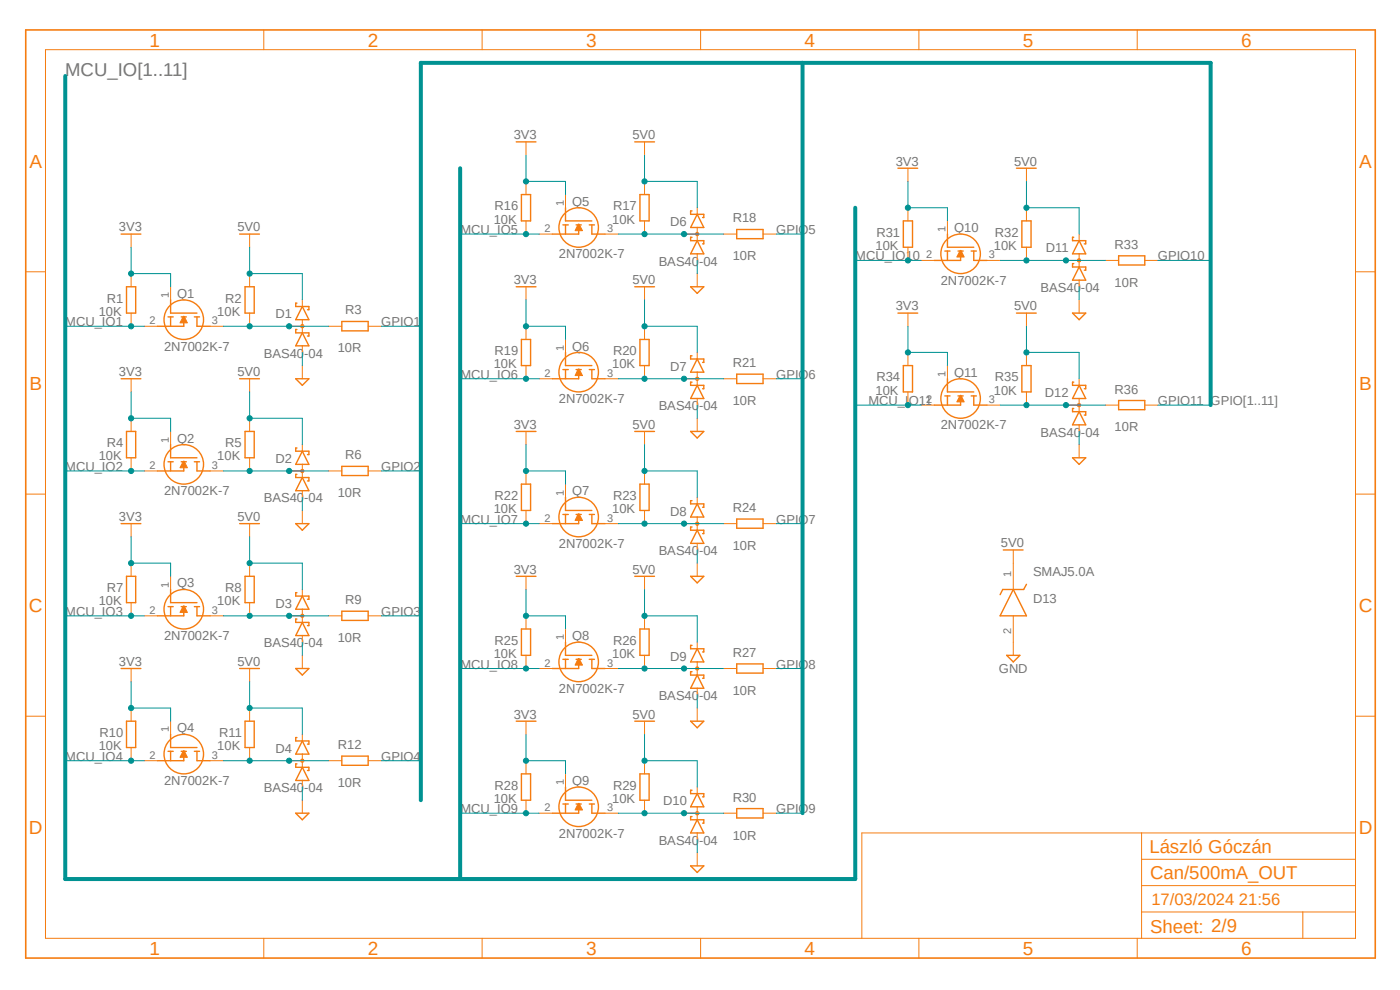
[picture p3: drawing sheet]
<svg xmlns="http://www.w3.org/2000/svg" width="297mm" height="210mm" viewBox="0 0 297 210" stroke-linecap="round" stroke-linejoin="round" font-family="sans-serif">
<path d="M4.9 6l287.2 197.9M292.1 6l-287.2 197.9" fill="none" stroke="#fff" stroke-width=".21"/>
<g fill="none" stroke="#f57c10" stroke-width=".21">
<path d="M9.7 10.5h277.9v188.6h-277.9zM56 6.3v4.2M102.3 6.3v4.2M148.6 6.3v4.2M194.9 6.3v4.2M241.3 6.3v4.2M5.5 57.7h4.2M27.8 58v2.8M53 58v2.8M287.6 57.7h4.2M27.8 66.4v2.8M53 66.4v2.8"/>
<path d="M64.1 63.6v1.4M64.1 67.8v2.8M64.1 73.4v1.4M5.5 104.8h4.2M287.6 104.8h4.2M5.5 151.9h4.2M287.6 151.9h4.2M242.2 176.7v22.4M287.6 176.7h-104.8v22.4M56 199.1v4.1M102.3 199.1v4.1M148.6 199.1v4.1"/>
<path d="M194.9 199.1v4.1M241.3 199.1v4.1M242.2 193.5h45.4M242.2 187.9h45.4M242.2 182.3h45.4M276.4 193.5v5.6"/>
</g>
<path d="M5.5 6.3h286.3v196.9h-286.3z" fill="none" stroke="#f57c10" stroke-width=".34"/>
<path d="M26.8 60.8h2v5.6h-2zM52 60.8h1.9v5.6h-1.9zM63 69.9h-.3v.7h2.8v.7h-.3M63 64.3h-.3v.7h2.8v.7h-.3M64.1 70.6l1.4 2.8h-2.8zM64.1 65l1.4 2.8h-2.8z" fill="none" stroke="#f57c10" stroke-width=".3"/>
<path d="M63.9 68.9h.5v.6h-.5l-.1-.3z" fill-rule="evenodd" fill="#f57c10"/>
<g fill="none" stroke="#f57c10" stroke-width=".21">
<path d="M27.8 49.7v2.8M53 49.7v2.8M61.3 69.2h2.8M63.9 68.9h.5v.6h-.5l-.1-.3zM64.1 77.6v2.7M69.7 69.2h2.8M78.1 69.2h2.8M27.8 88.7v2.8M27.8 97.1v2.8M53 88.7v2.8M53 97.1v2.8M64.1 94.3v1.4"/>
<path d="M64.1 98.5v2.8M64.1 104.1v1.4"/>
</g>
<path d="M25.7 49.7h4.2M50.8 49.7h4.2M72.5 68.2h5.6v2h-5.6zM26.8 91.5h2v5.6h-2zM52 91.5h1.9v5.6h-1.9zM62.7 80.3h2.8l-1.4 1.4zM63 95h-.3v.7h2.8v.7h-.3M64.1 95.7l1.4 2.8h-2.8zM63 100.6h-.3v.7h2.8v.7h-.3M64.1 101.3l1.4 2.8h-2.8z" fill="none" stroke="#f57c10" stroke-width=".3"/>
<circle cx="64.1" cy="99.9" r=".36" fill="#f57c10"/>
<g fill="none" stroke="#f57c10" stroke-width=".21">
<path d="M27.8 80.3v2.8M53 80.3v2.8M61.3 99.9h2.8M69.7 99.9h2.8M78.1 99.9h2.8M27.8 119.5v2.8M53 119.5v2.8M64.1 108.3v2.8M27.8 127.8v2.8M53 127.8v2.8M64.1 125.1v1.3M64.1 129.2v2.8"/>
<path d="M64.1 134.8v1.4"/>
<circle cx="64.1" cy="99.9" r=".36"/>
</g>
<path d="M25.7 80.3h4.2M50.8 80.3h4.2M72.5 98.9h5.6v2h-5.6zM62.7 111.1h2.8l-1.4 1.4zM26.8 122.3h2v5.5h-2zM52 122.3h1.9v5.5h-1.9zM63 131.3h-.3v.7h2.8v.7h-.3M63 125.7h-.3v.7h2.8v.7h-.3M64.1 132l1.4 2.8h-2.8zM64.1 126.4l1.4 2.8h-2.8z" fill="none" stroke="#f57c10" stroke-width=".3"/>
<circle cx="64.1" cy="130.6" r=".37" fill="#f57c10"/>
<g fill="none" stroke="#f57c10" stroke-width=".21">
<path d="M27.8 111.1v2.8M53 111.1v2.8M61.3 130.6h2.8M64.1 139v2.8M69.7 130.6h2.8M78.1 130.6h2.8M27.8 150.2v2.8M27.8 158.6v2.8M53 150.2v2.8M53 158.6v2.8M64.1 155.8v1.4M64.1 160v2.8"/>
<path d="M64.1 165.6v1.4"/>
<circle cx="64.1" cy="130.6" r=".37"/>
</g>
<path d="M25.7 111.1h4.2M50.8 111.1h4.2M72.5 129.7h5.6v1.9h-5.6zM26.8 153h2v5.6h-2zM52 153h1.9v5.6h-1.9zM62.7 141.8h2.8l-1.4 1.4zM63 156.5h-.3v.7h2.8v.7h-.3M64.1 157.2l1.4 2.8h-2.8zM63 162.1h-.3v.7h2.8v.6h-.3M64.1 162.8l1.4 2.8h-2.8z" fill="none" stroke="#f57c10" stroke-width=".3"/>
<circle cx="64.1" cy="161.4" r=".37" fill="#f57c10"/>
<g fill="none" stroke="#f57c10" stroke-width=".21">
<path d="M111.6 38.5v2.8M136.7 38.5v2.8M111.6 46.9v2.8M136.7 46.9v2.8M147.9 44.1v1.4M147.9 48.3v2.8M147.9 53.8v1.4M27.8 141.8v2.8M53 141.8v2.8M61.3 161.4h2.8M64.1 169.8v2.7M69.7 161.4h2.8"/>
<path d="M78.1 161.4h2.8"/>
<circle cx="64.1" cy="161.4" r=".37"/>
</g>
<path d="M110.6 41.3h2v5.6h-2zM135.8 41.3h1.9v5.6h-1.9zM146.8 50.3h-.3v.8h2.8v.6h-.2M146.8 44.7h-.3v.8h2.8v.6h-.2M147.9 51.1l1.4 2.7h-2.8zM147.9 45.5l1.4 2.8h-2.8zM25.7 141.8h4.2M50.8 141.8h4.2M62.7 172.5h2.8l-1.4 1.4zM72.5 160.4h5.6v1.9h-5.6z" fill="none" stroke="#f57c10" stroke-width=".3"/>
<circle cx="147.9" cy="49.6" r=".36" fill="#f57c10"/>
<g fill="none" stroke="#f57c10" stroke-width=".21">
<path d="M111.6 30.1v2.8M136.7 30.1v2.8M145.1 49.7h2.8M147.9 58v2.8M153.5 49.7h2.8M161.9 49.7h2.8M111.6 69.2v2.8M111.6 77.6v2.7M136.7 69.2v2.8M136.7 77.6v2.7M147.9 74.8v1.4M147.9 79v2.7"/>
<path d="M147.9 84.5v1.4"/>
<circle cx="147.9" cy="49.6" r=".36"/>
</g>
<path d="M109.5 30.1h4.2M134.7 30.1h4.2M156.3 48.7h5.6v1.9h-5.6zM110.6 72h2v5.6h-2zM135.8 72h1.9v5.6h-1.9zM146.5 60.8h2.8l-1.4 1.4zM146.8 75.5h-.3v.7h2.8v.7h-.2M147.9 76.2l1.4 2.8h-2.8zM146.8 81.1h-.3v.6h2.8v.8h-.2M147.9 81.7l1.4 2.8h-2.8z" fill="none" stroke="#f57c10" stroke-width=".3"/>
<path d="M147.7 80.1h.5l.1 .2-.1 .3-.3 .1-.2-.1z" fill-rule="evenodd" fill="#f57c10"/>
<g fill="none" stroke="#f57c10" stroke-width=".21">
<path d="M111.6 60.8v2.8M136.7 60.8v2.8M111.6 99.9v2.8M136.7 99.9v2.8M145.1 80.3h2.8M147.7 80.1h.5l.1 .2-.1 .3-.3 .1-.2-.1zM147.9 88.7v2.8M153.5 80.3h2.8M161.9 80.3h2.8M111.6 108.3v2.8M136.7 108.3v2.8M147.9 105.5v1.4"/>
<path d="M147.9 109.7v2.8M147.9 115.3v1.4"/>
</g>
<path d="M109.5 60.8h4.2M134.7 60.8h4.2M156.3 79.4h5.6v2h-5.6zM146.5 91.5h2.8l-1.4 1.4zM110.6 102.7h2v5.6h-2zM135.8 102.7h1.9v5.6h-1.9zM146.8 111.8h-.3v.7h2.8v.7h-.2M146.8 106.2h-.3v.7h2.8v.7h-.2M147.9 112.5l1.4 2.8h-2.8zM147.9 106.9l1.4 2.8h-2.8z" fill="none" stroke="#f57c10" stroke-width=".3"/>
<path d="M147.7 110.8h.5l.1 .3-.1 .2-.3 .2-.2-.2z" fill-rule="evenodd" fill="#f57c10"/>
<g fill="none" stroke="#f57c10" stroke-width=".21">
<path d="M111.6 91.5v2.8M136.7 91.5v2.8M145.1 111.1h2.8M147.7 110.8h.5l.1 .3-.1 .2-.3 .2-.2-.2zM147.9 119.5v2.8M153.5 111.1h2.8M161.9 111.1h2.8M111.6 130.6v2.8M111.6 139v2.8M136.7 130.6v2.8M136.7 139v2.8M147.9 136.2v1.4"/>
<path d="M147.9 140.4v2.8M147.9 146v1.4"/>
</g>
<path d="M109.5 91.5h4.2M134.7 91.5h4.2M156.3 110.1h5.6v2h-5.6zM110.6 133.4h2v5.6h-2zM135.8 133.4h1.9v5.6h-1.9zM146.5 122.3h2.8l-1.4 1.4zM146.8 136.9h-.3v.7h2.8v.7h-.2M147.9 137.6l1.4 2.8h-2.8zM146.8 142.5h-.3v.7h2.8v.7h-.2M147.9 143.2l1.4 2.8h-2.8z" fill="none" stroke="#f57c10" stroke-width=".3"/>
<circle cx="147.9" cy="141.8" r=".36" fill="#f57c10"/>
<g fill="none" stroke="#f57c10" stroke-width=".21">
<path d="M111.6 122.3v2.8M136.7 122.3v2.8M145.1 141.8h2.8M147.9 150.2v2.8M153.5 141.8h2.8M161.9 141.8h2.8M111.6 161.4v2.8M111.6 169.8v2.7M136.7 161.4v2.8M136.7 169.8v2.7M147.9 167v1.4M147.9 171.2v2.7"/>
<path d="M147.9 176.7v1.4"/>
<circle cx="147.9" cy="141.8" r=".36"/>
</g>
<path d="M109.5 122.3h4.2M134.7 122.3h4.2M146.5 153h2.8l-1.4 1.4zM156.3 140.8h5.6v2h-5.6zM110.6 164.2h2v5.6h-2zM135.8 164.2h1.9v5.6h-1.9zM146.8 173.2h-.3v.7h2.8v.7h-.2M146.8 167.6h-.3v.8h2.8v.6h-.2M147.9 173.9l1.4 2.8h-2.8zM147.9 168.4l1.4 2.8h-2.8z" fill="none" stroke="#f57c10" stroke-width=".3"/>
<path d="M147.7 172.3h.5l.1 .2-.1 .3h-.5z" fill-rule="evenodd" fill="#f57c10"/>
<g fill="none" stroke="#f57c10" stroke-width=".21">
<path d="M192.6 44.1v2.8M192.6 52.5v2.7M217.8 44.1v2.8M217.8 52.5v2.7M228.9 49.7v1.4M228.9 53.8v2.8M228.9 59.4v1.4M111.6 153v2.8M136.7 153v2.8M145.1 172.5h2.8M147.7 172.3h.5l.1 .2-.1 .3h-.5zM153.5 172.5h2.8"/>
<path d="M161.9 172.5h2.8M147.9 180.9v2.8"/>
</g>
<path d="M191.6 46.9h2v5.6h-2zM216.8 46.9h1.9v5.6h-1.9zM227.8 55.9h-.3v.7h2.8v.7h-.3M227.8 50.3h-.3v.8h2.8v.6h-.3M228.9 56.6l1.4 2.8h-2.8zM228.9 51.1l1.4 2.7h-2.8zM109.5 153h4.2M134.7 153h4.2M156.3 171.5h5.6v2h-5.6zM146.5 183.7h2.8l-1.4 1.4z" fill="none" stroke="#f57c10" stroke-width=".3"/>
<path d="M228.6 55l.3-.1 .3 .1v.5h-.6z" fill-rule="evenodd" fill="#f57c10"/>
<g fill="none" stroke="#f57c10" stroke-width=".21">
<path d="M192.6 35.7v2.8M217.8 35.7v2.8M226.1 55.2h2.8M228.6 55l.3-.1 .3 .1v.5h-.6zM234.5 55.2h2.8M242.9 55.2h2.8M192.6 74.8v2.8M217.8 74.8v2.8M228.9 63.6v2.8M192.6 83.1v2.8M217.8 83.1v2.8M228.9 80.3v1.4"/>
<path d="M228.9 84.5v2.8M228.9 90.1v1.4"/>
</g>
<path d="M190.5 35.7h4.2M215.6 35.7h4.2M237.3 54.3h5.6v1.9h-5.6zM191.6 77.6h2v5.5h-2zM216.8 77.6h1.9v5.5h-1.9zM227.5 66.4h2.8l-1.4 1.4zM227.8 86.7h-.3v.6h2.8v.8h-.3M227.8 81.1h-.3v.6h2.8v.8h-.3M228.9 87.3l1.4 2.8h-2.8zM228.9 81.7l1.4 2.8h-2.8z" fill="none" stroke="#f57c10" stroke-width=".3"/>
<path d="M228.6 85.7h.6v.5l-.3 .1-.3-.1z" fill-rule="evenodd" fill="#f57c10"/>
<path d="M30.6 69.2h2.8M36.2 60.8v2.8M44.6 69.2h2.8M192.6 66.4v2.8M217.8 66.4v2.8M226.1 85.9h2.8M228.6 85.7h.6v.5l-.3 .1-.3-.1zM228.9 94.3v2.8M234.5 85.9h2.8M242.9 85.9h2.8M215 116.7v8.4M215 130.6v8.4" fill="none" stroke="#f57c10" stroke-width=".21"/>
<g fill="none" stroke="#f57c10" stroke-width=".3">
<path d="M35.6 67.2h1.1M36.2 63.6v2.8h5.6M36.2 67.2v2M38.4 67.2h1.1M39 67.2v2h-5.6M41.2 67.2h1.1M41.8 67.2v2h2.8M190.5 66.4h4.2M215.6 66.4h4.2M227.5 97.1h2.8l-1.4 1.4zM237.3 85h5.6v1.9h-5.6zM212.9 116.7h4.1"/>
<path d="M213.6 139h2.8l-1.4 1.4zM215 125.1l2.8 5.5h-5.6zM217.8 124l-.6 1.1h-4.5l-.5 1.1"/>
<circle cx="39" cy="67.8" r="4.2"/>
</g>
<path d="M38.9 67.1h.2l.7 1.4h-1.6z" fill-rule="evenodd" fill="#f57c10"/>
<path d="M38.9 67.1h.2l.7 1.4h-1.6zM30.6 99.9h2.8M36.2 91.5v2.8M44.6 99.9h2.8" fill="none" stroke="#f57c10" stroke-width=".21"/>
<g fill="none" stroke="#f57c10" stroke-width=".3">
<path d="M35.6 98h1.1M36.2 94.3v2.8h5.6M36.2 98v1.9M38.4 98h1.1M39 98v1.9h-5.6M41.2 98h1.1M41.8 98v1.9h2.8"/>
<circle cx="39" cy="98.5" r="4.2"/>
</g>
<path d="M38.9 97.8h.2l.7 1.4h-1.6z" fill-rule="evenodd" fill="#f57c10"/>
<path d="M38.9 97.8h.2l.7 1.4h-1.6zM30.6 130.6h2.8M36.2 122.3v2.8M44.6 130.6h2.8" fill="none" stroke="#f57c10" stroke-width=".21"/>
<g fill="none" stroke="#f57c10" stroke-width=".3">
<path d="M35.6 128.7h1.1M36.2 125.1v2.7h5.6M36.2 128.7v1.9M38.4 128.7h1.1M39 128.7v1.9h-5.6M41.2 128.7h1.1M41.8 128.7v1.9h2.8"/>
<circle cx="39" cy="129.2" r="4.2"/>
</g>
<path d="M38.9 128.5h.2l.7 1.4h-1.6z" fill-rule="evenodd" fill="#f57c10"/>
<path d="M38.9 128.5h.2l.7 1.4h-1.6zM36.2 153v2.8M30.6 161.4h2.8M44.6 161.4h2.8" fill="none" stroke="#f57c10" stroke-width=".21"/>
<g fill="none" stroke="#f57c10" stroke-width=".3">
<path d="M35.6 159.4h1.1M36.2 155.8v2.8h5.6M36.2 159.4v2M38.4 159.4h1.1M39 159.4v2h-5.6M41.2 159.4h1.1M41.8 159.4v2h2.8"/>
<circle cx="39" cy="160" r="4.2"/>
</g>
<path d="M38.9 159.3h.2l.7 1.4h-1.6z" fill-rule="evenodd" fill="#f57c10"/>
<path d="M114.4 49.7h2.8M120 41.3v2.8M128.4 49.7h2.7M38.9 159.3h.2l.7 1.4h-1.6z" fill="none" stroke="#f57c10" stroke-width=".21"/>
<g fill="none" stroke="#f57c10" stroke-width=".3">
<path d="M119.4 47.7h1.2M120 44.1v2.8h5.6M120 47.7v2M122.2 47.7h1.1M122.8 47.7v2h-5.6M125 47.7h1.1M125.6 47.7v2h2.8"/>
<circle cx="122.8" cy="48.3" r="4.2"/>
</g>
<path d="M122.7 47.5h.2l.7 1.4h-1.6z" fill-rule="evenodd" fill="#f57c10"/>
<path d="M122.7 47.5h.2l.7 1.4h-1.6zM120 72v2.8M114.4 80.3h2.8M128.4 80.3h2.7" fill="none" stroke="#f57c10" stroke-width=".21"/>
<g fill="none" stroke="#f57c10" stroke-width=".3">
<path d="M119.4 78.4h1.2M120 74.8v2.8h5.6M120 78.4v1.9M122.2 78.4h1.1M122.8 78.4v1.9h-5.6M125 78.4h1.1M125.6 78.4v1.9h2.8"/>
<circle cx="122.8" cy="79" r="4.2"/>
</g>
<path d="M122.7 78.3h.2l.7 1.4h-1.6z" fill-rule="evenodd" fill="#f57c10"/>
<path d="M122.7 78.3h.2l.7 1.4h-1.6zM114.4 111.1h2.8M120 102.7v2.8M128.4 111.1h2.7" fill="none" stroke="#f57c10" stroke-width=".21"/>
<g fill="none" stroke="#f57c10" stroke-width=".3">
<path d="M119.4 109.1h1.2M120 105.5v2.8h5.6M120 109.1v2M122.2 109.1h1.1M122.8 109.1v2h-5.6M125 109.1h1.1M125.6 109.1v2h2.8"/>
<circle cx="122.8" cy="109.7" r="4.2"/>
</g>
<path d="M122.7 109h.2l.7 1.4h-1.6z" fill-rule="evenodd" fill="#f57c10"/>
<path d="M122.7 109h.2l.7 1.4h-1.6zM120 133.4v2.8M114.4 141.8h2.8M128.4 141.8h2.7" fill="none" stroke="#f57c10" stroke-width=".21"/>
<g fill="none" stroke="#f57c10" stroke-width=".3">
<path d="M119.4 139.9h1.2M120 136.2v2.8h5.6M120 139.9v1.9M122.2 139.9h1.1M122.8 139.9v1.9h-5.6M125 139.9h1.1M125.6 139.9v1.9h2.8"/>
<circle cx="122.8" cy="140.4" r="4.2"/>
</g>
<path d="M122.7 139.7h.2l.7 1.4h-1.6z" fill-rule="evenodd" fill="#f57c10"/>
<path d="M122.7 139.7h.2l.7 1.4h-1.6zM114.4 172.5h2.8M120 164.2v2.8M128.4 172.5h2.7" fill="none" stroke="#f57c10" stroke-width=".21"/>
<g fill="none" stroke="#f57c10" stroke-width=".3">
<path d="M119.4 170.6h1.2M120 167v2.8h5.6M120 170.6v1.9M122.2 170.6h1.1M122.8 170.6v1.9h-5.6M125 170.6h1.1M125.6 170.6v1.9h2.8"/>
<circle cx="122.8" cy="171.2" r="4.2"/>
</g>
<path d="M122.7 170.4h.2l.7 1.4h-1.6z" fill-rule="evenodd" fill="#f57c10"/>
<path d="M195.4 55.2h2.8M201 46.9v2.8M209.4 55.2h2.8M122.7 170.4h.2l.7 1.4h-1.6z" fill="none" stroke="#f57c10" stroke-width=".21"/>
<g fill="none" stroke="#f57c10" stroke-width=".3">
<path d="M200.4 53.3h1.1M201 49.7v2.8h5.6M201 53.3v1.9M203.2 53.3h1.1M203.8 53.3v1.9h-5.6M206 53.3h1.1M206.6 53.3v1.9h2.8"/>
<circle cx="203.8" cy="53.8" r="4.2"/>
</g>
<path d="M203.7 53.1h.2l.7 1.4h-1.6z" fill-rule="evenodd" fill="#f57c10"/>
<path d="M203.7 53.1h.2l.7 1.4h-1.6zM201 77.6v2.7M195.4 85.9h2.8M209.4 85.9h2.8" fill="none" stroke="#f57c10" stroke-width=".21"/>
<g fill="none" stroke="#f57c10" stroke-width=".3">
<path d="M200.4 84h1.1M201 80.3v2.8h5.6M201 84v1.9M203.2 84h1.1M203.8 84v1.9h-5.6M206 84h1.1M206.6 84v1.9h2.8"/>
<circle cx="203.8" cy="84.5" r="4.2"/>
</g>
<path d="M203.7 83.9h.2l.7 1.4h-1.6z" fill-rule="evenodd" fill="#f57c10"/>
<path d="M203.7 83.9h.2l.7 1.4h-1.6z" fill="none" stroke="#f57c10" stroke-width=".21"/>
<path d="M13.8 16.1v170.4h167.6v-142.4M170.3 13.3v159.2M97.6 35.7v150.8M256.8 85.9v-72.6h-167.5v156.5" fill="none" stroke="#009292" stroke-width=".85"/>
<path d="M27.8 52.5v5.5h8.4" fill="none" stroke="#009292" stroke-width=".21"/>
<circle cx="27.8" cy="58" r=".55" fill="#009292"/>
<g fill="none" stroke="#009292" stroke-width=".21">
<path d="M36.2 58v2.8M27.8 83.1v5.6h8.4"/>
<circle cx="27.8" cy="58" r=".55"/>
</g>
<circle cx="27.8" cy="88.7" r=".55" fill="#009292"/>
<g fill="none" stroke="#009292" stroke-width=".21">
<path d="M36.2 88.7v2.8M27.8 113.9v5.6h8.4"/>
<circle cx="27.8" cy="88.7" r=".55"/>
</g>
<circle cx="27.8" cy="119.5" r=".55" fill="#009292"/>
<g fill="none" stroke="#009292" stroke-width=".21">
<path d="M36.2 119.5v2.8M27.8 144.6v5.6h8.4"/>
<circle cx="27.8" cy="119.5" r=".55"/>
</g>
<circle cx="27.8" cy="150.2" r=".55" fill="#009292"/>
<g fill="none" stroke="#009292" stroke-width=".21">
<path d="M111.6 32.9v5.6h8.4M36.2 150.2v2.8"/>
<circle cx="27.8" cy="150.2" r=".55"/>
</g>
<circle cx="111.6" cy="38.5" r=".55" fill="#009292"/>
<g fill="none" stroke="#009292" stroke-width=".21">
<path d="M120 38.5v2.8M111.6 63.6v5.6h8.4"/>
<circle cx="111.6" cy="38.5" r=".55"/>
</g>
<circle cx="111.6" cy="69.2" r=".55" fill="#009292"/>
<g fill="none" stroke="#009292" stroke-width=".21">
<path d="M120 69.2v2.8M111.6 94.3v5.6h8.4"/>
<circle cx="111.6" cy="69.2" r=".55"/>
</g>
<circle cx="111.6" cy="99.9" r=".55" fill="#009292"/>
<g fill="none" stroke="#009292" stroke-width=".21">
<path d="M120 99.9v2.8M111.6 125.1v5.5h8.4"/>
<circle cx="111.6" cy="99.9" r=".55"/>
</g>
<circle cx="111.6" cy="130.6" r=".55" fill="#009292"/>
<g fill="none" stroke="#009292" stroke-width=".21">
<path d="M120 130.6v2.8M111.6 155.8v5.6h8.4"/>
<circle cx="111.6" cy="130.6" r=".55"/>
</g>
<circle cx="111.6" cy="161.4" r=".55" fill="#009292"/>
<g fill="none" stroke="#009292" stroke-width=".21">
<path d="M192.6 38.5v5.6h8.4M120 161.4v2.8"/>
<circle cx="111.6" cy="161.4" r=".55"/>
</g>
<circle cx="192.6" cy="44.1" r=".55" fill="#009292"/>
<g fill="none" stroke="#009292" stroke-width=".21">
<path d="M201 44.1v2.8M192.6 69.2v5.6h8.4"/>
<circle cx="192.6" cy="44.1" r=".55"/>
</g>
<circle cx="192.6" cy="74.8" r=".55" fill="#009292"/>
<g fill="none" stroke="#009292" stroke-width=".21">
<path d="M53 52.5v5.5h11.1v5.6M201 74.8v2.8"/>
<circle cx="192.6" cy="74.8" r=".55"/>
</g>
<circle cx="53" cy="58" r=".55" fill="#009292"/>
<g fill="none" stroke="#009292" stroke-width=".21">
<path d="M53 83.1v5.6h11.1v5.6"/>
<circle cx="53" cy="58" r=".55"/>
</g>
<circle cx="53" cy="88.7" r=".55" fill="#009292"/>
<g fill="none" stroke="#009292" stroke-width=".21">
<path d="M53 113.9v5.6h11.1v5.6"/>
<circle cx="53" cy="88.7" r=".55"/>
</g>
<circle cx="53" cy="119.5" r=".55" fill="#009292"/>
<g fill="none" stroke="#009292" stroke-width=".21">
<path d="M53 144.6v5.6h11.1v5.6"/>
<circle cx="53" cy="119.5" r=".55"/>
</g>
<circle cx="53" cy="150.2" r=".55" fill="#009292"/>
<g fill="none" stroke="#009292" stroke-width=".21">
<path d="M136.7 32.9v5.6h11.2v5.6"/>
<circle cx="53" cy="150.2" r=".55"/>
</g>
<circle cx="136.7" cy="38.5" r=".55" fill="#009292"/>
<g fill="none" stroke="#009292" stroke-width=".21">
<path d="M136.7 63.6v5.6h11.2v5.6"/>
<circle cx="136.7" cy="38.5" r=".55"/>
</g>
<circle cx="136.7" cy="69.2" r=".55" fill="#009292"/>
<g fill="none" stroke="#009292" stroke-width=".21">
<path d="M136.7 94.3v5.6h11.2v5.6"/>
<circle cx="136.7" cy="69.2" r=".55"/>
</g>
<circle cx="136.7" cy="99.9" r=".55" fill="#009292"/>
<g fill="none" stroke="#009292" stroke-width=".21">
<path d="M136.7 125.1v5.5h11.2v5.6"/>
<circle cx="136.7" cy="99.9" r=".55"/>
</g>
<circle cx="136.7" cy="130.6" r=".55" fill="#009292"/>
<g fill="none" stroke="#009292" stroke-width=".21">
<path d="M136.7 155.8v5.6h11.2v5.6"/>
<circle cx="136.7" cy="130.6" r=".55"/>
</g>
<circle cx="136.7" cy="161.4" r=".55" fill="#009292"/>
<g fill="none" stroke="#009292" stroke-width=".21">
<path d="M217.8 38.5v5.6h11.1v5.6"/>
<circle cx="136.7" cy="161.4" r=".55"/>
</g>
<circle cx="217.8" cy="44.1" r=".55" fill="#009292"/>
<g fill="none" stroke="#009292" stroke-width=".21">
<path d="M217.8 69.2v5.6h11.1v5.5"/>
<circle cx="217.8" cy="44.1" r=".55"/>
</g>
<circle cx="217.8" cy="74.8" r=".55" fill="#009292"/>
<g fill="none" stroke="#009292" stroke-width=".21">
<path d="M147.9 55.2v2.8M53 69.2h16.7M64.1 74.8v2.8M228.9 60.8v2.8M147.9 85.9v2.8M228.9 91.5v2.8M64.1 105.5v2.8M147.9 116.7v2.8M64.1 136.2v2.8M147.9 147.4v2.8M64.1 167v2.8M147.9 178.1v2.8"/>
<circle cx="217.8" cy="74.8" r=".55"/>
</g>
<circle cx="61.3" cy="69.2" r=".55" fill="#009292"/>
<g fill="none" stroke="#009292" stroke-width=".21">
<path d="M47.4 69.2h5.6"/>
<circle cx="61.3" cy="69.2" r=".55"/>
</g>
<circle cx="53" cy="69.2" r=".55" fill="#009292"/>
<g fill="none" stroke="#009292" stroke-width=".21">
<path d="M53 99.9h16.7"/>
<circle cx="53" cy="69.2" r=".55"/>
</g>
<circle cx="61.3" cy="99.9" r=".55" fill="#009292"/>
<g fill="none" stroke="#009292" stroke-width=".21">
<path d="M47.4 99.9h5.6"/>
<circle cx="61.3" cy="99.9" r=".55"/>
</g>
<circle cx="53" cy="99.9" r=".55" fill="#009292"/>
<g fill="none" stroke="#009292" stroke-width=".21">
<path d="M53 130.6h16.7"/>
<circle cx="53" cy="99.9" r=".55"/>
</g>
<circle cx="61.3" cy="130.6" r=".55" fill="#009292"/>
<g fill="none" stroke="#009292" stroke-width=".21">
<path d="M47.4 130.6h5.6"/>
<circle cx="61.3" cy="130.6" r=".55"/>
</g>
<circle cx="53" cy="130.6" r=".55" fill="#009292"/>
<g fill="none" stroke="#009292" stroke-width=".21">
<path d="M53 161.4h16.7"/>
<circle cx="53" cy="130.6" r=".55"/>
</g>
<circle cx="61.3" cy="161.4" r=".55" fill="#009292"/>
<g fill="none" stroke="#009292" stroke-width=".21">
<path d="M47.4 161.4h5.6"/>
<circle cx="61.3" cy="161.4" r=".55"/>
</g>
<circle cx="53" cy="161.4" r=".55" fill="#009292"/>
<g fill="none" stroke="#009292" stroke-width=".21">
<path d="M136.7 49.7h16.8"/>
<circle cx="53" cy="161.4" r=".55"/>
</g>
<circle cx="145.1" cy="49.7" r=".55" fill="#009292"/>
<g fill="none" stroke="#009292" stroke-width=".21">
<path d="M131.1 49.7h5.6"/>
<circle cx="145.1" cy="49.7" r=".55"/>
</g>
<circle cx="136.7" cy="49.7" r=".55" fill="#009292"/>
<g fill="none" stroke="#009292" stroke-width=".21">
<path d="M136.7 80.3h16.8"/>
<circle cx="136.7" cy="49.7" r=".55"/>
</g>
<circle cx="145.1" cy="80.3" r=".55" fill="#009292"/>
<g fill="none" stroke="#009292" stroke-width=".21">
<path d="M131.1 80.3h5.6"/>
<circle cx="145.1" cy="80.3" r=".55"/>
</g>
<circle cx="136.7" cy="80.3" r=".55" fill="#009292"/>
<g fill="none" stroke="#009292" stroke-width=".21">
<path d="M136.7 111.1h16.8"/>
<circle cx="136.7" cy="80.3" r=".55"/>
</g>
<circle cx="145.1" cy="111.1" r=".55" fill="#009292"/>
<g fill="none" stroke="#009292" stroke-width=".21">
<path d="M131.1 111.1h5.6"/>
<circle cx="145.1" cy="111.1" r=".55"/>
</g>
<circle cx="136.7" cy="111.1" r=".55" fill="#009292"/>
<g fill="none" stroke="#009292" stroke-width=".21">
<path d="M136.7 141.8h16.8"/>
<circle cx="136.7" cy="111.1" r=".55"/>
</g>
<circle cx="145.1" cy="141.8" r=".55" fill="#009292"/>
<g fill="none" stroke="#009292" stroke-width=".21">
<path d="M131.1 141.8h5.6"/>
<circle cx="145.1" cy="141.8" r=".55"/>
</g>
<circle cx="136.7" cy="141.8" r=".55" fill="#009292"/>
<g fill="none" stroke="#009292" stroke-width=".21">
<path d="M136.7 172.5h16.8"/>
<circle cx="136.7" cy="141.8" r=".55"/>
</g>
<circle cx="145.1" cy="172.5" r=".55" fill="#009292"/>
<g fill="none" stroke="#009292" stroke-width=".21">
<path d="M131.1 172.5h5.6"/>
<circle cx="145.1" cy="172.5" r=".55"/>
</g>
<circle cx="136.7" cy="172.5" r=".55" fill="#009292"/>
<g fill="none" stroke="#009292" stroke-width=".21">
<path d="M217.8 55.2h16.7"/>
<circle cx="136.7" cy="172.5" r=".55"/>
</g>
<circle cx="226.1" cy="55.2" r=".55" fill="#009292"/>
<g fill="none" stroke="#009292" stroke-width=".21">
<path d="M212.2 55.2h5.6"/>
<circle cx="226.1" cy="55.2" r=".55"/>
</g>
<circle cx="217.8" cy="55.2" r=".55" fill="#009292"/>
<g fill="none" stroke="#009292" stroke-width=".21">
<path d="M13.8 69.2h16.8"/>
<circle cx="217.8" cy="55.2" r=".55"/>
</g>
<circle cx="27.8" cy="69.2" r=".55" fill="#009292"/>
<g fill="none" stroke="#009292" stroke-width=".21">
<path d="M13.8 99.9h16.8"/>
<circle cx="27.8" cy="69.2" r=".55"/>
</g>
<circle cx="27.8" cy="99.9" r=".55" fill="#009292"/>
<g fill="none" stroke="#009292" stroke-width=".21">
<path d="M13.8 130.6h16.8"/>
<circle cx="27.8" cy="99.9" r=".55"/>
</g>
<circle cx="27.8" cy="130.6" r=".55" fill="#009292"/>
<g fill="none" stroke="#009292" stroke-width=".21">
<path d="M13.8 161.4h16.8"/>
<circle cx="27.8" cy="130.6" r=".55"/>
</g>
<circle cx="27.8" cy="161.4" r=".55" fill="#009292"/>
<g fill="none" stroke="#009292" stroke-width=".21">
<path d="M97.6 49.7h16.8"/>
<circle cx="27.8" cy="161.4" r=".55"/>
</g>
<circle cx="111.6" cy="49.7" r=".55" fill="#009292"/>
<g fill="none" stroke="#009292" stroke-width=".21">
<path d="M97.6 80.3h16.8"/>
<circle cx="111.6" cy="49.7" r=".55"/>
</g>
<circle cx="111.6" cy="80.3" r=".55" fill="#009292"/>
<g fill="none" stroke="#009292" stroke-width=".21">
<path d="M97.6 111.1h16.8"/>
<circle cx="111.6" cy="80.3" r=".55"/>
</g>
<circle cx="111.6" cy="111.1" r=".55" fill="#009292"/>
<g fill="none" stroke="#009292" stroke-width=".21">
<path d="M97.6 141.8h16.8"/>
<circle cx="111.6" cy="111.1" r=".55"/>
</g>
<circle cx="111.6" cy="141.8" r=".55" fill="#009292"/>
<g fill="none" stroke="#009292" stroke-width=".21">
<path d="M114.4 172.5h-16.8v5.6"/>
<circle cx="111.6" cy="141.8" r=".55"/>
</g>
<circle cx="111.6" cy="172.5" r=".55" fill="#009292"/>
<g fill="none" stroke="#009292" stroke-width=".21">
<path d="M217.8 85.9h16.7"/>
<circle cx="111.6" cy="172.5" r=".55"/>
</g>
<circle cx="226.1" cy="85.9" r=".55" fill="#009292"/>
<g fill="none" stroke="#009292" stroke-width=".21">
<path d="M212.2 85.9h5.6"/>
<circle cx="226.1" cy="85.9" r=".55"/>
</g>
<circle cx="217.8" cy="85.9" r=".55" fill="#009292"/>
<g fill="none" stroke="#009292" stroke-width=".21">
<path d="M181.4 55.2h14"/>
<circle cx="217.8" cy="85.9" r=".55"/>
</g>
<circle cx="192.6" cy="55.2" r=".55" fill="#009292"/>
<g fill="none" stroke="#009292" stroke-width=".21">
<path d="M181.4 85.9h14"/>
<circle cx="192.6" cy="55.2" r=".55"/>
</g>
<circle cx="192.6" cy="85.9" r=".55" fill="#009292"/>
<g fill="none" stroke="#009292" stroke-width=".21">
<path d="M164.7 49.7h5.6M245.7 55.2h11.1M80.9 69.2h8.4M80.9 99.9h8.4M164.7 80.3h5.6M245.7 85.9h11.1M164.7 111.1h5.6M80.9 130.6h8.4M164.7 141.8h5.6M80.9 161.4h8.4M164.7 172.5h5.6"/>
<circle cx="192.6" cy="85.9" r=".55"/>
</g>
<g font-size="4" fill="#f57c10">
<text x="31.7" y="9.9">1</text>
<text x="78" y="9.9">2</text>
<text x="124.4" y="9.9">3</text>
<text x="170.7" y="9.9">4</text>
<text x="217" y="9.9">5</text>
<text x="263.3" y="9.9">6</text>
<text x="6.3" y="35.6">A</text>
<text x="288.4" y="35.6">A</text>
<text x="6.3" y="82.7">B</text>
<text x="288.4" y="82.7">B</text>
<text x="6.1" y="129.8">C</text>
<text x="288.3" y="129.8">C</text>
<text x="6.1" y="177">D</text>
<text x="288.3" y="177">D</text>
<text x="31.7" y="202.6">1</text>
<text x="78" y="202.6">2</text>
<text x="124.4" y="202.6">3</text>
<text x="170.7" y="202.6">4</text>
<text x="217" y="202.6">5</text>
<text x="263.3" y="202.6">6</text>
</g>
<text font-size="3.9" fill="#757575" x="13.8" y="16.1">MCU_IO[1..11]</text>
<g font-size="3.9" fill="#f57c10">
<text x="243.8" y="180.9">László Góczán</text>
<text x="244" y="186.5">Can/500mA_OUT</text>
<text x="244" y="197.8">Sheet: 2/9</text>
</g>
<text font-size="3.5" fill="#f57c10" x="244.3" y="192.1">17/03/2024 21:56</text>
<g font-size="2.8" fill="#757575">
<text x="109" y="29.5">3V3</text>
<text x="134.2" y="29.5">5V0</text>
<text x="190" y="35.1">3V3</text>
<text x="215.1" y="35.1">5V0</text>
<text x="104.7" y="47.4">10K</text>
<text x="104.9" y="44.6">R16</text>
<text x="121.4" y="43.6">Q5</text>
<text x="129.9" y="47.4">10K</text>
<text x="130.1" y="44.6">R17</text>
<text x="142.2" y="48">D6</text>
<text x="155.4" y="47.2">R18</text>
<text x="25.2" y="49.1">3V3</text>
<text x="50.4" y="49.1">5V0</text>
<text x="97.7" y="49.7">MCU_IO5</text>
<text x="164.7" y="49.7">GPIO5</text>
<text x="185.8" y="53">10K</text>
<text x="185.9" y="50.2">R31</text>
<text x="202.4" y="49.2">Q10</text>
<text x="210.9" y="53">10K</text>
<text x="211.1" y="50.2">R32</text>
<text x="221.9" y="53.6">D11</text>
<text x="236.5" y="52.7">R33</text>
<text x="118.6" y="54.8">2N7002K-7</text>
<text x="139.7" y="56.3">BAS40-04</text>
<text x="155.4" y="55.2">10R</text>
<text x="181.4" y="55.2">MCU_IO10</text>
<text x="245.7" y="55.2">GPIO10</text>
<text x="22.6" y="64.2">R1</text>
<text x="37.6" y="63.2">Q1</text>
<text x="47.8" y="64.2">R2</text>
<text x="109" y="60.2">3V3</text>
<text x="134.2" y="60.2">5V0</text>
<text x="190" y="65.8">3V3</text>
<text x="199.6" y="60.4">2N7002K-7</text>
<text x="215.1" y="65.8">5V0</text>
<text x="220.8" y="61.9">BAS40-04</text>
<text x="236.5" y="60.8">10R</text>
<text x="13.8" y="69.2">MCU_IO1</text>
<text x="21" y="67">10K</text>
<text x="46.1" y="67">10K</text>
<text x="58.4" y="67.5">D1</text>
<text x="73.2" y="66.7">R3</text>
<text x="80.9" y="69.2">GPIO1</text>
<text x="34.8" y="74.4">2N7002K-7</text>
<text x="56" y="75.9">BAS40-04</text>
<text x="71.7" y="74.8">10R</text>
<text x="104.9" y="75.4">R19</text>
<text x="121.4" y="74.4">Q6</text>
<text x="130.1" y="75.4">R20</text>
<text x="155.4" y="77.9">R21</text>
<text x="25.2" y="79.8">3V3</text>
<text x="50.4" y="79.8">5V0</text>
<text x="97.7" y="80.3">MCU_IO6</text>
<text x="104.7" y="78.1">10K</text>
<text x="129.9" y="78.1">10K</text>
<text x="142.2" y="78.7">D7</text>
<text x="164.7" y="80.3">GPIO6</text>
<text x="185.8" y="83.7">10K</text>
<text x="185.9" y="80.9">R34</text>
<text x="202.4" y="79.9">Q11</text>
<text x="210.9" y="83.7">10K</text>
<text x="211.1" y="80.9">R35</text>
<text x="236.5" y="83.5">R36</text>
<text x="118.6" y="85.5">2N7002K-7</text>
<text x="139.7" y="87.1">BAS40-04</text>
<text x="155.4" y="85.9">10R</text>
<text x="184.2" y="85.9">MCU_IO11</text>
<text x="221.7" y="84.3">D12</text>
<text x="245.7" y="85.9">GPIO11 GPIO[1..11]</text>
<text x="22.6" y="94.9">R4</text>
<text x="37.6" y="93.9">Q2</text>
<text x="47.8" y="94.9">R5</text>
<text x="109" y="91">3V3</text>
<text x="134.2" y="91">5V0</text>
<text x="199.6" y="91.1">2N7002K-7</text>
<text x="220.8" y="92.7">BAS40-04</text>
<text x="236.5" y="91.5">10R</text>
<text x="13.8" y="99.9">MCU_IO2</text>
<text x="21" y="97.7">10K</text>
<text x="46.1" y="97.7">10K</text>
<text x="58.4" y="98.2">D2</text>
<text x="73.2" y="97.4">R6</text>
<text x="80.9" y="99.9">GPIO2</text>
<text x="34.8" y="105.1">2N7002K-7</text>
<text x="56" y="106.6">BAS40-04</text>
<text x="71.7" y="105.5">10R</text>
<text x="104.9" y="106">R22</text>
<text x="121.4" y="105.1">Q7</text>
<text x="130.1" y="106">R23</text>
<text x="25.2" y="110.5">3V3</text>
<text x="50.4" y="110.5">5V0</text>
<text x="97.7" y="111.1">MCU_IO7</text>
<text x="104.7" y="108.8">10K</text>
<text x="129.9" y="108.8">10K</text>
<text x="142.2" y="109.4">D8</text>
<text x="155.4" y="108.6">R24</text>
<text x="164.7" y="111.1">GPIO7</text>
<text x="118.6" y="116.2">2N7002K-7</text>
<text x="139.7" y="117.8">BAS40-04</text>
<text x="155.4" y="116.7">10R</text>
<text x="212.3" y="116.1">5V0</text>
<text x="22.6" y="125.6">R7</text>
<text x="37.6" y="124.6">Q3</text>
<text x="47.8" y="125.6">R8</text>
<text x="109" y="121.7">3V3</text>
<text x="134.2" y="121.7">5V0</text>
<text x="219.2" y="122.3">SMAJ5.0A</text>
<text x="13.8" y="130.6">MCU_IO3</text>
<text x="21" y="128.4">10K</text>
<text x="46.1" y="128.4">10K</text>
<text x="58.4" y="128.9">D3</text>
<text x="73.2" y="128.1">R9</text>
<text x="80.9" y="130.6">GPIO3</text>
<text x="219.2" y="127.8">D13</text>
<text x="34.8" y="135.8">2N7002K-7</text>
<text x="56" y="137.3">BAS40-04</text>
<text x="71.7" y="136.2">10R</text>
<text x="104.9" y="136.8">R25</text>
<text x="121.4" y="135.8">Q8</text>
<text x="130.1" y="136.8">R26</text>
<text x="25.2" y="141.3">3V3</text>
<text x="50.4" y="141.3">5V0</text>
<text x="97.7" y="141.8">MCU_IO8</text>
<text x="104.7" y="139.6">10K</text>
<text x="129.9" y="139.6">10K</text>
<text x="142.2" y="140.1">D9</text>
<text x="155.4" y="139.3">R27</text>
<text x="164.7" y="141.8">GPIO8</text>
<text x="211.9" y="142.8">GND</text>
<text x="118.6" y="147">2N7002K-7</text>
<text x="139.7" y="148.5">BAS40-04</text>
<text x="155.4" y="147.4">10R</text>
<text x="37.6" y="155.4">Q4</text>
<text x="109" y="152.4">3V3</text>
<text x="134.2" y="152.4">5V0</text>
<text x="13.8" y="161.4">MCU_IO4</text>
<text x="21" y="159.1">10K</text>
<text x="21.1" y="156.3">R10</text>
<text x="46.1" y="159.1">10K</text>
<text x="46.5" y="156.3">R11</text>
<text x="58.4" y="159.7">D4</text>
<text x="71.7" y="158.9">R12</text>
<text x="80.9" y="161.4">GPIO4</text>
<text x="34.8" y="166.5">2N7002K-7</text>
<text x="71.7" y="166.9">10R</text>
<text x="104.9" y="167.5">R28</text>
<text x="121.4" y="166.5">Q9</text>
<text x="130.1" y="167.5">R29</text>
<text x="56" y="168.1">BAS40-04</text>
<text x="97.7" y="172.5">MCU_IO9</text>
<text x="104.7" y="170.3">10K</text>
<text x="129.9" y="170.3">10K</text>
<text x="140.7" y="170.9">D10</text>
<text x="155.4" y="170.1">R30</text>
<text x="164.7" y="172.5">GPIO9</text>
<text x="118.6" y="177.7">2N7002K-7</text>
<text x="139.7" y="179.2">BAS40-04</text>
<text x="155.4" y="178.1">10R</text>
</g>
<g font-size="2.3" fill="#757575">
<text x="119.6" y="43.7" transform="rotate(-90 119.6 43.7)">1</text>
<text x="115.5" y="49.3">2</text>
<text x="128.8" y="49.3">3</text>
<text x="200.6" y="49.3" transform="rotate(-90 200.6 49.3)">1</text>
<text x="196.5" y="54.8">2</text>
<text x="209.8" y="54.8">3</text>
<text x="35.8" y="63.2" transform="rotate(-90 35.8 63.2)">1</text>
<text x="31.7" y="68.8">2</text>
<text x="45" y="68.8">3</text>
<text x="119.6" y="74.4" transform="rotate(-90 119.6 74.4)">1</text>
<text x="115.5" y="80">2</text>
<text x="128.8" y="80">3</text>
<text x="200.6" y="80" transform="rotate(-90 200.6 80)">1</text>
<text x="196.5" y="85.6">2</text>
<text x="209.8" y="85.6">3</text>
<text x="35.8" y="93.9" transform="rotate(-90 35.8 93.9)">1</text>
<text x="31.7" y="99.5">2</text>
<text x="45" y="99.5">3</text>
<text x="119.6" y="105.1" transform="rotate(-90 119.6 105.1)">1</text>
<text x="115.5" y="110.7">2</text>
<text x="128.8" y="110.7">3</text>
<text x="35.8" y="124.7" transform="rotate(-90 35.8 124.7)">1</text>
<text x="214.5" y="122.5" transform="rotate(-90 214.5 122.5)">1</text>
<text x="31.7" y="130.3">2</text>
<text x="45" y="130.3">3</text>
<text x="119.6" y="135.9" transform="rotate(-90 119.6 135.9)">1</text>
<text x="214.5" y="134.5" transform="rotate(-90 214.5 134.5)">2</text>
<text x="115.5" y="141.4">2</text>
<text x="128.8" y="141.4">3</text>
<text x="35.8" y="155.4" transform="rotate(-90 35.8 155.4)">1</text>
<text x="31.7" y="161">2</text>
<text x="45" y="161">3</text>
<text x="119.6" y="166.5" transform="rotate(-90 119.6 166.5)">1</text>
<text x="115.5" y="172.1">2</text>
<text x="128.8" y="172.1">3</text>
</g>
</svg>
